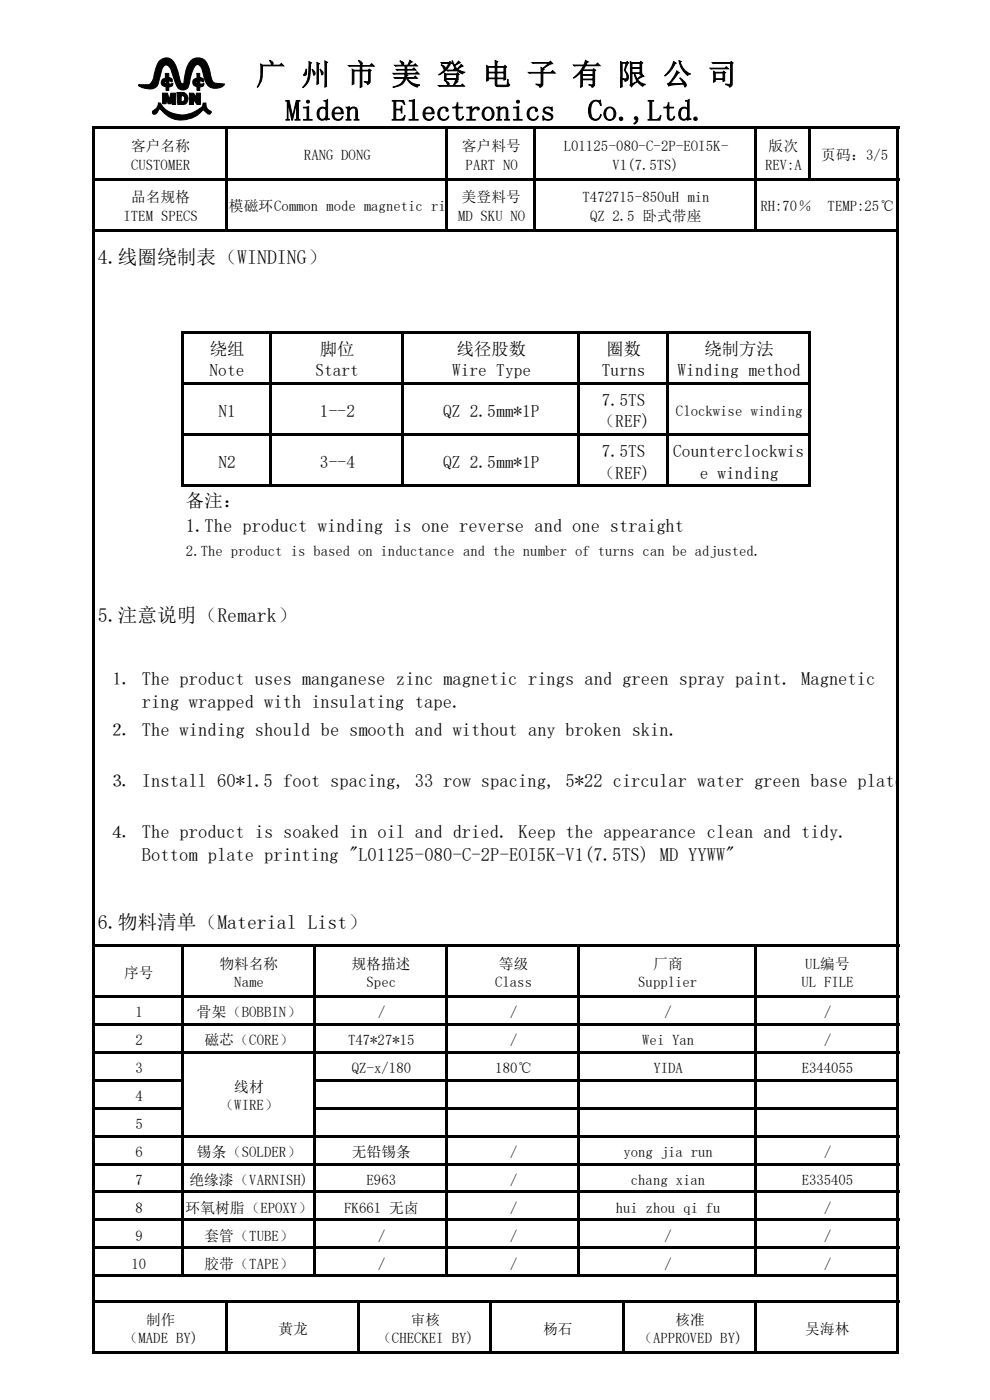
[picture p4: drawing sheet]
<svg xmlns="http://www.w3.org/2000/svg" width="210mm" height="297mm" viewBox="0 0 210 297" stroke-linecap="round" stroke-linejoin="round" font-family="sans-serif">
<g fill="#000">
<path d="M19.6 26.9h.6v10.8h-.6z" fill-rule="evenodd"/>
<path d="M19.6 37.7h.6v10.9h-.6z" fill-rule="evenodd"/>
<path d="M20.2 26.9h170.5v.5h-170.5z" fill-rule="evenodd"/>
<path d="M20.2 37.7h151.3v.5h-151.3z" fill-rule="evenodd"/>
<path d="M47.7 27.1h.5v10.6h-.5z" fill-rule="evenodd"/>
<path d="M47.7 38h.5v11.1h-.5z" fill-rule="evenodd"/>
<path d="M94.5 27.1h.5v10.6h-.5z" fill-rule="evenodd"/>
<path d="M94.5 38h.5v11.1h-.5z" fill-rule="evenodd"/>
<path d="M113.2 27.1h.5v10.6h-.5z" fill-rule="evenodd"/>
<path d="M113.2 38h.5v11.1h-.5z" fill-rule="evenodd"/>
<path d="M160 27.1h.5v10.6h-.5z" fill-rule="evenodd"/>
<path d="M160 38h.5v11.1h-.5z" fill-rule="evenodd"/>
<path d="M171.5 27.1h.5v11.1h-.5z" fill-rule="evenodd"/>
<path d="M172 37.7h18.7v.5h-18.7z" fill-rule="evenodd"/>
<path d="M190.2 27.1h.5v10.6h-.5z" fill-rule="evenodd"/>
<path d="M190.2 38h.5v10.6h-.5z" fill-rule="evenodd"/>
<path d="M19.6 48.6h.6v130.5h-.6z" fill-rule="evenodd"/>
<path d="M20.2 48.6h27.5v.5h-27.5z" fill-rule="evenodd"/>
<path d="M48.2 48.6h46.3v.5h-46.3z" fill-rule="evenodd"/>
<path d="M95 48.6h18.2v.5h-18.2z" fill-rule="evenodd"/>
<path d="M113.7 48.6h46.3v.5h-46.3z" fill-rule="evenodd"/>
<path d="M160.5 48.6h30.2v.5h-30.2z" fill-rule="evenodd"/>
<path d="M190.2 48.8h.5v124.9h-.5z" fill-rule="evenodd"/>
<path d="M38.4 70.2h.5v10.9h-.5z" fill-rule="evenodd"/>
<path d="M38.9 70.2h133.1v.5h-133.1z" fill-rule="evenodd"/>
<path d="M57.1 70.5h.5v10.6h-.5z" fill-rule="evenodd"/>
<path d="M85.1 70.5h.5v10.6h-.5z" fill-rule="evenodd"/>
<path d="M122.6 70.5h.5v10.6h-.5z" fill-rule="evenodd"/>
<path d="M141.3 70.5h.5v10.6h-.5z" fill-rule="evenodd"/>
<path d="M171.5 70.5h.5v10.6h-.5z" fill-rule="evenodd"/>
<path d="M38.4 81.1h.5v10.8h-.5z" fill-rule="evenodd"/>
<path d="M38.4 91.9h.5v11.4h-.5z" fill-rule="evenodd"/>
<path d="M38.9 81.1h133.1v.5h-133.1z" fill-rule="evenodd"/>
<path d="M38.9 91.9h133.1v.5h-133.1z" fill-rule="evenodd"/>
<path d="M57.1 81.3h.5v10.6h-.5z" fill-rule="evenodd"/>
<path d="M57.1 92.2h.5v11.1h-.5z" fill-rule="evenodd"/>
<path d="M85.1 81.3h.5v10.6h-.5z" fill-rule="evenodd"/>
<path d="M85.1 92.2h.5v11.1h-.5z" fill-rule="evenodd"/>
<path d="M122.6 81.3h.5v10.6h-.5z" fill-rule="evenodd"/>
<path d="M122.6 92.2h.5v11.1h-.5z" fill-rule="evenodd"/>
<path d="M141.3 81.3h.5v10.6h-.5z" fill-rule="evenodd"/>
<path d="M141.3 92.2h.5v11.1h-.5z" fill-rule="evenodd"/>
<path d="M171.5 81.3h.5v10.6h-.5z" fill-rule="evenodd"/>
<path d="M171.5 92.2h.5v11.1h-.5z" fill-rule="evenodd"/>
<path d="M38.9 102.7h18.2v.6h-18.2z" fill-rule="evenodd"/>
<path d="M57.6 102.7h27.5v.6h-27.5z" fill-rule="evenodd"/>
<path d="M85.6 102.7h37v.6h-37z" fill-rule="evenodd"/>
<path d="M123.1 102.7h18.2v.6h-18.2z" fill-rule="evenodd"/>
<path d="M141.8 102.7h29.7v.6h-29.7z" fill-rule="evenodd"/>
<path d="M19.6 179.1h.6v10.8h-.6z" fill-rule="evenodd"/>
<path d="M190.2 173.7h.5v16.2h-.5z" fill-rule="evenodd"/>
<path d="M19.6 189.9h.6v10.4h-.6z" fill-rule="evenodd"/>
<path d="M190.2 189.9h.5v10.4h-.5z" fill-rule="evenodd"/>
<path d="M19.6 200.3h.6v10.8h-.6z" fill-rule="evenodd"/>
<path d="M19.6 211.1h.6v5.9h-.6z" fill-rule="evenodd"/>
<path d="M19.6 217h.6v6h-.6z" fill-rule="evenodd"/>
<path d="M20.2 200.3h170.5v.5h-170.5z" fill-rule="evenodd"/>
<path d="M20.2 211.1h170.5v.5h-170.5z" fill-rule="evenodd"/>
<path d="M20.2 217h170.5v.6h-170.5z" fill-rule="evenodd"/>
<path d="M38.4 200.5h.5v10.6h-.5z" fill-rule="evenodd"/>
<path d="M38.4 211.4h.5v5.6h-.5z" fill-rule="evenodd"/>
<path d="M38.4 217.3h.5v5.7h-.5z" fill-rule="evenodd"/>
<path d="M66.4 200.5h.5v10.6h-.5z" fill-rule="evenodd"/>
<path d="M66.4 211.4h.5v5.6h-.5z" fill-rule="evenodd"/>
<path d="M66.4 217.3h.5v5.7h-.5z" fill-rule="evenodd"/>
<path d="M94.5 200.5h.5v10.6h-.5z" fill-rule="evenodd"/>
<path d="M94.5 211.4h.5v5.6h-.5z" fill-rule="evenodd"/>
<path d="M94.5 217.3h.5v5.7h-.5z" fill-rule="evenodd"/>
<path d="M122.6 200.5h.5v10.6h-.5z" fill-rule="evenodd"/>
<path d="M122.6 211.4h.5v5.6h-.5z" fill-rule="evenodd"/>
<path d="M122.6 217.3h.5v5.7h-.5z" fill-rule="evenodd"/>
<path d="M160 200.5h.5v10.6h-.5z" fill-rule="evenodd"/>
<path d="M160 211.4h.5v5.6h-.5z" fill-rule="evenodd"/>
<path d="M160 217.3h.5v5.7h-.5z" fill-rule="evenodd"/>
<path d="M190.2 200.5h.5v10.6h-.5z" fill-rule="evenodd"/>
<path d="M190.2 211.4h.5v5.6h-.5z" fill-rule="evenodd"/>
<path d="M190.2 217.3h.5v5.7h-.5z" fill-rule="evenodd"/>
<path d="M19.6 223h.6v5.9h-.6z" fill-rule="evenodd"/>
<path d="M19.6 228.9h.6v5.9h-.6z" fill-rule="evenodd"/>
<path d="M19.6 234.8h.6v5.9h-.6z" fill-rule="evenodd"/>
<path d="M20.2 223h170.5v.5h-170.5z" fill-rule="evenodd"/>
<path d="M20.2 228.9h18.7v.5h-18.7z" fill-rule="evenodd"/>
<path d="M20.2 234.8h18.7v.5h-18.7z" fill-rule="evenodd"/>
<path d="M38.4 223.2h.5v5.7h-.5z" fill-rule="evenodd"/>
<path d="M38.4 229.2h.5v5.6h-.5z" fill-rule="evenodd"/>
<path d="M38.4 235.1h.5v5.6h-.5z" fill-rule="evenodd"/>
<path d="M66.4 223.2h.5v5.7h-.5z" fill-rule="evenodd"/>
<path d="M66.4 228.9h.5v5.9h-.5z" fill-rule="evenodd"/>
<path d="M66.4 234.8h.5v5.9h-.5z" fill-rule="evenodd"/>
<path d="M66.9 228.9h123.8v.5h-123.8z" fill-rule="evenodd"/>
<path d="M66.9 234.8h123.8v.5h-123.8z" fill-rule="evenodd"/>
<path d="M94.5 223.2h.5v5.7h-.5z" fill-rule="evenodd"/>
<path d="M94.5 229.2h.5v5.6h-.5z" fill-rule="evenodd"/>
<path d="M94.5 235.1h.5v5.6h-.5z" fill-rule="evenodd"/>
<path d="M122.6 223.2h.5v5.7h-.5z" fill-rule="evenodd"/>
<path d="M122.6 229.2h.5v5.6h-.5z" fill-rule="evenodd"/>
<path d="M122.6 235.1h.5v5.6h-.5z" fill-rule="evenodd"/>
<path d="M160 223.2h.5v5.7h-.5z" fill-rule="evenodd"/>
<path d="M160 229.2h.5v5.6h-.5z" fill-rule="evenodd"/>
<path d="M160 235.1h.5v5.6h-.5z" fill-rule="evenodd"/>
<path d="M190.2 223.2h.5v5.7h-.5z" fill-rule="evenodd"/>
<path d="M190.2 229.2h.5v5.6h-.5z" fill-rule="evenodd"/>
<path d="M190.2 235.1h.5v5.6h-.5z" fill-rule="evenodd"/>
<path d="M19.6 240.7h.6v6h-.6z" fill-rule="evenodd"/>
<path d="M19.6 246.7h.6v5.9h-.6z" fill-rule="evenodd"/>
<path d="M19.6 252.6h.6v5.9h-.6z" fill-rule="evenodd"/>
<path d="M19.6 258.5h.6v6h-.6z" fill-rule="evenodd"/>
<path d="M20.2 240.7h170.5v.6h-170.5z" fill-rule="evenodd"/>
<path d="M20.2 246.7h170.5v.5h-170.5z" fill-rule="evenodd"/>
<path d="M20.2 252.6h170.5v.5h-170.5z" fill-rule="evenodd"/>
<path d="M20.2 258.5h170.5v.5h-170.5z" fill-rule="evenodd"/>
<path d="M38.4 241h.5v5.7h-.5z" fill-rule="evenodd"/>
<path d="M38.4 246.9h.5v5.7h-.5z" fill-rule="evenodd"/>
<path d="M38.4 252.9h.5v5.6h-.5z" fill-rule="evenodd"/>
<path d="M38.4 258.8h.5v5.7h-.5z" fill-rule="evenodd"/>
<path d="M66.4 241h.5v5.7h-.5z" fill-rule="evenodd"/>
<path d="M66.4 246.9h.5v5.7h-.5z" fill-rule="evenodd"/>
<path d="M66.4 252.9h.5v5.6h-.5z" fill-rule="evenodd"/>
<path d="M66.4 258.8h.5v5.7h-.5z" fill-rule="evenodd"/>
<path d="M94.5 241h.5v5.7h-.5z" fill-rule="evenodd"/>
<path d="M94.5 246.9h.5v5.7h-.5z" fill-rule="evenodd"/>
<path d="M94.5 252.9h.5v5.6h-.5z" fill-rule="evenodd"/>
<path d="M94.5 258.8h.5v5.7h-.5z" fill-rule="evenodd"/>
<path d="M122.6 241h.5v5.7h-.5z" fill-rule="evenodd"/>
<path d="M122.6 246.9h.5v5.7h-.5z" fill-rule="evenodd"/>
<path d="M122.6 252.9h.5v5.6h-.5z" fill-rule="evenodd"/>
<path d="M122.6 258.8h.5v5.7h-.5z" fill-rule="evenodd"/>
<path d="M160 241h.5v5.7h-.5z" fill-rule="evenodd"/>
<path d="M160 246.9h.5v5.7h-.5z" fill-rule="evenodd"/>
<path d="M160 252.9h.5v5.6h-.5z" fill-rule="evenodd"/>
<path d="M160 258.8h.5v5.7h-.5z" fill-rule="evenodd"/>
<path d="M190.2 241h.5v5.7h-.5z" fill-rule="evenodd"/>
<path d="M190.2 246.9h.5v5.7h-.5z" fill-rule="evenodd"/>
<path d="M190.2 252.9h.5v5.6h-.5z" fill-rule="evenodd"/>
<path d="M190.2 258.8h.5v5.7h-.5z" fill-rule="evenodd"/>
<path d="M19.6 264.5h.6v5.9h-.6z" fill-rule="evenodd"/>
<path d="M19.6 270.4h.6v5.4h-.6z" fill-rule="evenodd"/>
<path d="M19.6 275.8h.6v11.3h-.6z" fill-rule="evenodd"/>
<path d="M20.2 264.5h170.5v.5h-170.5z" fill-rule="evenodd"/>
<path d="M20.2 270.4h18.2v.5h-18.2z" fill-rule="evenodd"/>
<path d="M20.2 275.8h170.5v.5h-170.5z" fill-rule="evenodd"/>
<path d="M38.4 264.7h.5v6.2h-.5z" fill-rule="evenodd"/>
<path d="M38.9 270.4h27.5v.5h-27.5z" fill-rule="evenodd"/>
<path d="M47.7 276.1h.5v11h-.5z" fill-rule="evenodd"/>
<path d="M66.4 264.7h.5v6.2h-.5z" fill-rule="evenodd"/>
<path d="M66.9 270.4h27.6v.5h-27.6z" fill-rule="evenodd"/>
<path d="M75.8 276.1h.5v11h-.5z" fill-rule="evenodd"/>
<path d="M94.5 264.7h.5v6.2h-.5z" fill-rule="evenodd"/>
<path d="M95 270.4h27.6v.5h-27.6z" fill-rule="evenodd"/>
<path d="M103.8 276.1h.6v11h-.6z" fill-rule="evenodd"/>
<path d="M122.6 264.7h.5v6.2h-.5z" fill-rule="evenodd"/>
<path d="M123.1 270.4h36.9v.5h-36.9z" fill-rule="evenodd"/>
<path d="M131.9 276.1h.5v11h-.5z" fill-rule="evenodd"/>
<path d="M160 264.7h.5v6.2h-.5z" fill-rule="evenodd"/>
<path d="M160 276.1h.5v11h-.5z" fill-rule="evenodd"/>
<path d="M160.5 270.4h30.2v.5h-30.2z" fill-rule="evenodd"/>
<path d="M190.2 264.7h.5v5.7h-.5z" fill-rule="evenodd"/>
<path d="M190.2 270.6h.5v5.2h-.5z" fill-rule="evenodd"/>
<path d="M190.2 276.1h.5v11h-.5z" fill-rule="evenodd"/>
<path d="M20.2 286.6h27.5v.5h-27.5z" fill-rule="evenodd"/>
<path d="M48.2 286.6h27.6v.5h-27.6z" fill-rule="evenodd"/>
<path d="M76.3 286.6h27.5v.5h-27.5z" fill-rule="evenodd"/>
<path d="M104.4 286.6h27.5v.5h-27.5z" fill-rule="evenodd"/>
<path d="M132.4 286.6h27.6v.5h-27.6z" fill-rule="evenodd"/>
<path d="M160.5 286.6h29.7v.5h-29.7z" fill-rule="evenodd"/>
</g>
<path d="M29.4 12.3h18.5v13.3h-18.5z" fill-rule="evenodd" fill="#fff"/>
<g fill="#000">
<path d="M34 12.8a1.99 1.99 0 0 1 3.3 1.1l1 3.5 .2 .3h.5l.3-2a3.8 3.8 0 0 1 2-3.3 2.3 2.3 0 0 1 3 2l.3 .9a3.1 3.1 0 0 0 .9 2.3l2.1 .2a2.4 2.4 0 0 1-2.5 .8 2.4 2.4 0 0 1-1.7-1.9l-.2-.7a2.88 2.88 0 0 0-1.1-2.3h-.3a2.69 2.69 0 0 0-1.2 2l-.4 1.7a1.47 1.47 0 0 1-1.2 1.7 1.47 1.47 0 0 1-1.7-1.3l-.6-1.7a3.3 3.3 0 0 0-1.2-2.3 .94 .94 0 0 0-1.2 .9l-.7 2.8a1.83 1.83 0 0 1-2.4 1.3l-1.4-.4-.4-.3 .1-.1h2.1l.5-.5 .4-.7 .8-3.1z" fill-rule="evenodd"/>
<path d="M35.1 15.6h.7v.9h.2a.51 .51 0 0 1 .5 .3 .51 .51 0 0 1-.1 .6l-.6-.2v.6l.9-.1-.3 .6-.6 .1v.8h-.6v-.8a.9 .9 0 0 1-1-.8 .9 .9 0 0 1 .9-1z" fill-rule="evenodd"/>
</g>
<path d="M34 12.8a1.99 1.99 0 0 1 3.3 1.1l1 3.5 .2 .3h.5l.3-2a3.8 3.8 0 0 1 2-3.3 2.3 2.3 0 0 1 3 2l.3 .9a3.1 3.1 0 0 0 .9 2.3l2.1 .2a2.4 2.4 0 0 1-2.5 .8 2.4 2.4 0 0 1-1.7-1.9l-.2-.7a2.88 2.88 0 0 0-1.1-2.3h-.3a2.69 2.69 0 0 0-1.2 2l-.4 1.7a1.47 1.47 0 0 1-1.2 1.7 1.47 1.47 0 0 1-1.7-1.3l-.6-1.7a3.3 3.3 0 0 0-1.2-2.3 .94 .94 0 0 0-1.2 .9l-.7 2.8a1.83 1.83 0 0 1-2.4 1.3l-1.4-.4-.4-.3 .1-.1h2.1l.5-.5 .4-.7 .8-3.1zM35.1 15.6h.7v.9h.2a.51 .51 0 0 1 .5 .3 .51 .51 0 0 1-.1 .6l-.6-.2v.6l.9-.1-.3 .6-.6 .1v.8h-.6v-.8a.9 .9 0 0 1-1-.8 .9 .9 0 0 1 .9-1z" fill="none" stroke="#000" stroke-width=".21"/>
<path d="M35 17.2h.2v.6l-.3-.2z" fill-rule="evenodd" fill="#fff"/>
<path d="M35 17.2h.2v.6l-.3-.2zM41.8 15.6h.6v.9h.3a.51 .51 0 0 1 .5 .3 .51 .51 0 0 1-.1 .6l-.7-.2v.6l.8-.1v.4l-.2 .2-.6 .1v.8h-.6v-.8a.9 .9 0 0 1-.9-.9 .9 .9 0 0 1 .9-.9zM33.6 21.9h.5a5.3 5.3 0 0 0 6.8 2l2-1.3 .2-.7h.6a1.66 1.66 0 0 0 1.1 1.8l-.3 .5a2.06 2.06 0 0 1-1.4-1 5.7 5.7 0 0 1-9.2-.1l-.6 .8a.51 .51 0 0 1-.5 .4 .51 .51 0 0 1-.5-.5l.3-.4a1.74 1.74 0 0 0 1-1.5z" fill="none" stroke="#000" stroke-width=".21"/>
<g fill="#000">
<path d="M41.8 15.6h.6v.9h.3a.51 .51 0 0 1 .5 .3 .51 .51 0 0 1-.1 .6l-.7-.2v.6l.8-.1v.4l-.2 .2-.6 .1v.8h-.6v-.8a.9 .9 0 0 1-.9-.9 .9 .9 0 0 1 .9-.9z" fill-rule="evenodd"/>
<path d="M33.6 21.9h.5a5.3 5.3 0 0 0 6.8 2l2-1.3 .2-.7h.6a1.66 1.66 0 0 0 1.1 1.8l-.3 .5a2.06 2.06 0 0 1-1.4-1 5.7 5.7 0 0 1-9.2-.1l-.6 .8a.51 .51 0 0 1-.5 .4 .51 .51 0 0 1-.5-.5l.3-.4a1.74 1.74 0 0 0 1-1.5z" fill-rule="evenodd"/>
</g>
<path d="M41.6 17.2h.2v.5l-.4-.1z" fill-rule="evenodd" fill="#fff"/>
<path d="M34.5 19.8h1l.4 1.3 .3-1.3h1.1v2.4h-.8l-.1-.9-.2 .7h-.5l-.3-.9-.2 .9h-.7zM37.6 19.6h1.3a1.3 1.3 0 0 1 1 1.3 1.3 1.3 0 0 1-1 1.3h-1.2zM41.6 17.2h.2v.5l-.4-.1z" fill="none" stroke="#000" stroke-width=".21"/>
<g fill="#000">
<path d="M34.5 19.8h1l.4 1.3 .3-1.3h1.1v2.4h-.8l-.1-.9-.2 .7h-.5l-.3-.9-.2 .9h-.7z" fill-rule="evenodd"/>
<path d="M37.6 19.6h1.3a1.3 1.3 0 0 1 1 1.3 1.3 1.3 0 0 1-1 1.3h-1.2z" fill-rule="evenodd"/>
</g>
<path d="M38.4 20.4l.4-.1a.74 .74 0 0 1 .2 1.2l-.6 .1z" fill-rule="evenodd" fill="#fff"/>
<path d="M40.2 19.8h.9l.5 .9v-.9h.9v2.4h-.7l-.7-1.1v1.1h-.9zM38.4 20.4l.4-.1a.74 .74 0 0 1 .2 1.2l-.6 .1z" fill="none" stroke="#000" stroke-width=".21"/>
<path d="M40.2 19.8h.9l.5 .9v-.9h.9v2.4h-.7l-.7-1.1v1.1h-.9z" fill-rule="evenodd" fill="#000"/>
<g font-size="6.3">
<text x="54.3" y="17.9">广 州 市 美 登 电 子 有 限 公 司</text>
<text x="60.6" y="25.6">Miden</text>
<text x="83" y="25.6">Electronics</text>
<text x="124.6" y="25.6">Co.,Ltd.</text>
</g>
<g font-size="4.2">
<text x="20.7" y="56.1">4.线圈绕制表（WINDING）</text>
<text x="20.7" y="132">5.注意说明（Remark）</text>
<text x="20.7" y="197">6.物料清单（Material List）</text>
</g>
<g font-size="3.9">
<text x="39.4" y="107.5">备注：</text>
<text x="39.4" y="112.9">1.The product winding is one reverse and one straight</text>
<text x="22.8" y="145.4">⒈</text>
<text x="30.1" y="145.3">The product uses manganese zinc magnetic rings and green spray paint. Magnetic</text>
<text x="30.1" y="150.2">ring wrapped with insulating tape.</text>
<text x="22.8" y="156.3">⒉</text>
<text x="30.1" y="156.2">The winding should be smooth and without any broken skin.</text>
<text x="22.8" y="167.1">⒊</text>
<text x="30.1" y="167">Install 60*1.5 foot spacing, 33 row spacing, 5*22 circular water green base plate</text>
<text x="22.8" y="177.9">⒋</text>
<text x="30.1" y="177.9">The product is soaked in oil and dried. Keep the appearance clean and tidy.</text>
<text x="30.1" y="182.7">Bottom plate printing &quot;L01125-080-C-2P-EOI5K-V1(7.5TS) MD YYWW&quot;</text>
</g>
<g font-size="3.7">
<text x="44.5" y="75.4">绕组</text>
<text x="67.9" y="75.4">脚位</text>
<text x="96.9" y="75.4">线径股数</text>
<text x="128.7" y="75.4">圈数</text>
<text x="149.4" y="75.4">绕制方法</text>
<text x="44.4" y="79.9">Note</text>
<text x="66.9" y="79.9">Start</text>
<text x="95.9" y="79.9">Wire Type</text>
<text x="127.7" y="79.9">Turns</text>
<text x="143.7" y="79.9">Winding method</text>
<text x="46.4" y="88.5">N1</text>
<text x="67.9" y="88.5">1--2</text>
<text x="94" y="88.5">QZ 2.5mm*1P</text>
<text x="127.7" y="86.2">7.5TS</text>
<text x="126.8" y="90.7">（REF)</text>
<text x="46.4" y="99.3">N2</text>
<text x="67.9" y="99.3">3--4</text>
<text x="94" y="99.3">QZ 2.5mm*1P</text>
<text x="126.8" y="101.5">（REF)</text>
<text x="127.7" y="97">7.5TS</text>
<text x="142.8" y="97">Counterclockwis</text>
<text x="148.4" y="101.5">e winding</text>
</g>
<g font-size="3.1">
<text x="27.8" y="32.1">客户名称</text>
<text x="27.8" y="36">CUSTOMER</text>
<text x="64.5" y="34">RANG DONG</text>
<text x="98" y="32.1">客户料号</text>
<text x="98.8" y="36">PART NO</text>
<text x="119.6" y="32.1">L01125-080-C-2P-EOI5K-</text>
<text x="129.9" y="36">V1(7.5TS)</text>
<text x="162.3" y="36">REV:A</text>
<text x="163" y="32.1">版次</text>
<text x="174.2" y="34">页码：3/5</text>
<text x="26.2" y="46.8">ITEM SPECS</text>
<text x="27.8" y="42.9">品名规格</text>
<text x="45.4" y="44.8">共</text>
<text x="48.6" y="44.8">模磁环Common mode magnetic ri</text>
<text x="94.6" y="44.8">n</text>
<text x="97.2" y="46.8">MD SKU NO</text>
<text x="98" y="42.9">美登料号</text>
<text x="123.6" y="42.9">T472715-850uH min</text>
<text x="125.2" y="46.8">QZ 2.5 卧式带座</text>
<text x="161.3" y="44.8">RH:70％</text>
<text x="175.6" y="44.8">TEMP:25℃</text>
<text x="143.4" y="88.2">Clockwise winding</text>
<text x="39.4" y="118">2.The product is based on inductance and the number of turns can be adjusted.</text>
<text x="26.3" y="207.4">序号</text>
<text x="46.5" y="205.5">物料名称</text>
<text x="49.7" y="209.4">Name</text>
<text x="74.6" y="205.5">规格描述</text>
<text x="77.8" y="209.4">Spec</text>
<text x="105" y="209.4">Class</text>
<text x="105.8" y="205.5">等级</text>
<text x="135.4" y="209.4">Supplier</text>
<text x="138.6" y="205.5">厂商</text>
<text x="170" y="209.4">UL FILE</text>
<text x="170.8" y="205.5">UL编号</text>
<text x="28.7" y="215.8">1</text>
<text x="41.8" y="215.8">骨架（BOBBIN）</text>
<text x="80.2" y="215.8">/</text>
<text x="108.2" y="215.8">/</text>
<text x="141" y="215.8">/</text>
<text x="174.8" y="215.8">/</text>
<text x="28.7" y="221.8">2</text>
<text x="43.4" y="221.8">磁芯（CORE）</text>
<text x="73.8" y="221.8">T47*27*15</text>
<text x="108.2" y="221.8">/</text>
<text x="136.2" y="221.8">Wei Yan</text>
<text x="174.8" y="221.8">/</text>
<text x="28.7" y="227.7">3</text>
<text x="74.6" y="227.7">QZ-x/180</text>
<text x="105.1" y="227.7">180℃</text>
<text x="138.6" y="227.7">YIDA</text>
<text x="170" y="227.7">E344055</text>
<text x="28.7" y="233.6">4</text>
<text x="49.7" y="231.7">线材</text>
<text x="28.7" y="239.5">5</text>
<text x="46.5" y="235.5">（WIRE）</text>
<text x="28.7" y="245.5">6</text>
<text x="41.8" y="245.5">锡条（SOLDER）</text>
<text x="74.6" y="245.5">无铅锡条</text>
<text x="108.2" y="245.5">/</text>
<text x="132.3" y="245.5">yong jia run</text>
<text x="174.8" y="245.5">/</text>
<text x="28.7" y="251.4">7</text>
<text x="40.2" y="251.4">绝缘漆（VARNISH)</text>
<text x="77.8" y="251.4">E963</text>
<text x="108.2" y="251.4">/</text>
<text x="133.8" y="251.4">chang xian</text>
<text x="170" y="251.4">E335405</text>
<text x="28.7" y="257.3">8</text>
<text x="39.4" y="257.3">环氧树脂（EPOXY）</text>
<text x="73" y="257.3">FK661 无卤</text>
<text x="108.2" y="257.3">/</text>
<text x="130.6" y="257.3">hui zhou qi fu</text>
<text x="174.8" y="257.3">/</text>
<text x="28.7" y="263.2">9</text>
<text x="43.4" y="263.2">套管（TUBE）</text>
<text x="80.2" y="263.2">/</text>
<text x="108.2" y="263.2">/</text>
<text x="141" y="263.2">/</text>
<text x="174.8" y="263.2">/</text>
<text x="27.9" y="269.2">10</text>
<text x="43.4" y="269.2">胶带（TAPE）</text>
<text x="80.2" y="269.2">/</text>
<text x="108.2" y="269.2">/</text>
<text x="141" y="269.2">/</text>
<text x="174.8" y="269.2">/</text>
<text x="31" y="281">制作</text>
<text x="87.1" y="281">审核</text>
<text x="143.3" y="281">核准</text>
<text x="26.2" y="284.9">（MADE BY)</text>
<text x="59.1" y="282.9">黄龙</text>
<text x="80" y="284.9">（CHECKEI BY)</text>
<text x="115.2" y="282.9">杨石</text>
<text x="135.3" y="284.9">（APPROVED BY)</text>
<text x="170.8" y="282.9">吴海林</text>
</g>
</svg>
